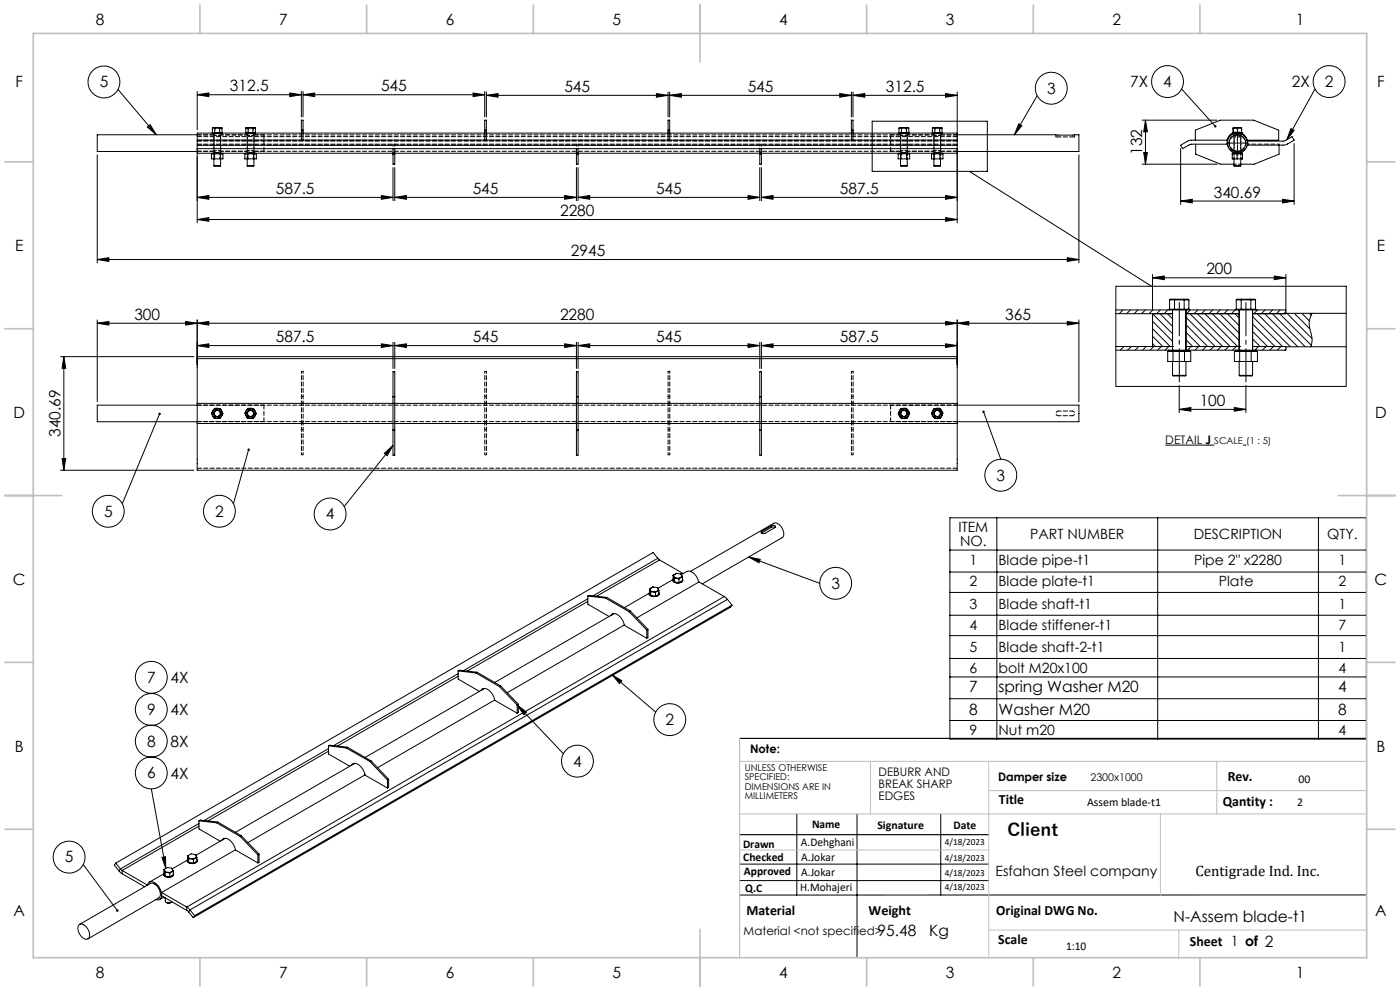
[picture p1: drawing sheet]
<svg xmlns="http://www.w3.org/2000/svg" width="420mm" height="297mm" viewBox="0 0 420 297" stroke-linecap="round" stroke-linejoin="round" font-family="sans-serif">
<g fill="none" stroke="#000" stroke-width=".3">
<path d="M35.4 26.8l11.5 13.6M44.2 38.1l.8-.7 1.9 3zM59.2 28.4l3.5-.5v1.1zM59.2 27.4v11.5M59.2 28.4h31.2M63.7 39.9h3M63.7 39.8l3 .1M63.7 39.9h-4.5v2.1M63.7 38.4v1.5M63.7 38.4h2.9M64.2 39.9l.9 .2 1.1-.2M64.5 38.3l-.1 1.5"/>
<path d="M65.8 38.3l.1 1.5M66.2 39.9h.1M66.6 38.4v1.4M66.7 39.9h7M73.7 39.9h3M73.7 38.4h2.9M73.7 38.4v1.4M74.2 39.9l.9 .2 1.1-.2M74.5 38.3l-.1 1.5M75.8 38.3l.1 1.5M76.2 39.9h.1M76.6 38.4l.1 1.5"/>
<path d="M76.7 39.8l-3 .1M76.7 39.9h13.7M86.9 27.9l3.5 .5-3.5 .6zM90.4 39h.5M90.4 27.4v7.6M90.9 39.9h54.5M90.9 28.4l3.5-.5v1.1zM90.9 27.4v7.6M90.9 28.4h54.5M141.9 27.9l3.5 .5-3.5 .6zM145.4 39h.5M145.4 27.4v7.6"/>
<path d="M145.9 28.6l3.5-.6v1.1zM145.9 27.6v7.4M145.9 28.6h54.5M145.9 39.9h54.5M196.9 28l3.5 .6-3.5 .5zM200.4 39h.5M200.4 27.6v7.4M200.9 28.6l3.5-.6v1.1zM200.9 28.6h54.5M200.9 27.6v7.4M200.9 39.9h54.5M251.9 28l3.5 .6-3.5 .5z"/>
<path d="M255.4 27.6v7.4M255.4 39h.5M255.9 28.6l3.5-.6v1.1zM255.9 28.6h31.3M255.9 27.6v7.4M255.9 39.9h13.8M261.7 36.3h34.5v15.1h-34.5zM269.7 39.9h3M269.7 39.8h3M269.7 38.4v1.5M269.7 38.4h2.9M270.2 39.9l.9 .2 1.1-.2"/>
<path d="M270.5 38.3l-.1 1.5M271.9 38.3v1.5M272.2 39.9h.1M272.6 38.4l.1 1.5M272.7 39.9h7M279.7 39.9h3M279.7 38.4h2.9M279.7 38.4v1.4M280.2 39.9l.9 .2 1.1-.2M280.5 38.3v1.5M281.8 38.3l.1 1.5M282.2 39.9h.1"/>
<path d="M282.6 38.4v1.4M282.7 39.9h4.5v2.1M283.7 28l3.5 .6-3.5 .5zM287.2 27.6v13.8M305.6 37.1l1 .5-2.3 2.8zM311.1 28.7l-6.8 11.7M342.7 36h22.4M343.6 36l.6 3.5h-1.1zM343.6 36v13.2M354.5 26.7l10.1 11.1M369.7 39.9a2.87 2.87 0 0 0-1.6 2.1M370 38.4h.1"/>
<path d="M370 38.4h2.5M370 38.4v1.4M370.1 38.3h.1M370.1 38.3l2.4 .1M370.1 38.3l-.1 .1M370.2 39.9v.2M371.2 38.3v1.5M372.2 39.9v.2M372.5 39.8h.2l-.2 .1M372.5 39.8h-2.8l2.8 .1M372.5 39.9a2.87 2.87 0 0 1 1.6 2.1h9.5v-3l-7.5-3h-10l-7.5 3v3M372.5 38.4v1.4"/>
<path d="M387.3 38.6l.9 .5-2.2 2.8zM394.5 26.7l-8.5 15.2M29.2 46.4v32.4M59.2 59.2l3.5-.6v1.1zM59.2 59.2h58.7M59.2 40.4h-30v5h30M59.2 42v24.8M59.2 43.5h228M59.2 42h228M63.4 46.1h3.5v1.5h-3.5zM63.6 45.9h3.1M63.6 45.9l3.1 .1"/>
<path d="M63.6 45.9h-4.4v-1.3h228v1.3h-4.5M63.7 46v.1M64.2 49.7h2M64.2 45.9l1.2-.1 .8 .1M64.2 47.6v2.1M64.4 46.1v1.5M66.1 46.1v1.5M66.2 45.9h.1M66.2 47.6v2.1M66.7 45.9v.2M66.7 45.9h6.9M73.4 46.1h3.5v1.5h-3.5z"/>
<path d="M73.6 45.9h3.1M73.6 45.9l.1 .2M74.2 49.7h2M74.2 47.6v2.1M74.2 45.9l1.2-.1 .8 .1M74.4 46.1v1.5M76.1 46.1v1.5M76.2 45.9h.1M76.2 47.6v2.1M76.7 46v.1M76.7 45.9l-3.1 .1M76.7 45.9h41.2"/>
<path d="M90.4 42v-6h.5v6M114.4 58.6l3.5 .6-3.5 .5zM117.9 50.2v9.9M117.9 44.6v4.6h.5v-4.6M117.9 46.2h.5M118.4 59.2l3.5-.6v1.1zM118.4 59.2h54.5M118.4 50.2v9.9M118.4 45.9h54.5M145.4 42v-6h.5v6M169.4 58.6l3.5 .6-3.5 .5zM172.9 44.6v4.6h.5v-4.6"/>
<path d="M172.9 50.2v9.9M172.9 46.2h.5M173.4 59.2l3.5-.6v1.1zM173.4 50.2v9.9M173.4 59.2h54.5M173.4 45.9h54.5M200.4 42v-6h.5v6M224.4 58.6l3.5 .6-3.5 .5zM227.9 50.2v9.9M227.9 44.6v4.6h.5v-4.6M227.9 46.2h.5M228.4 59.2l3.5-.6v1.1z"/>
<path d="M228.4 59.2h58.8M228.4 50.2v9.9M228.4 45.9h41.2M255.4 42v-6h.5v6M269.5 46.1h3.4v1.5h-3.4zM269.6 45.9h3.1M269.7 46v.1M270.2 49.7h2M270.2 45.9l1.2-.1 .8 .1M270.2 47.6v2.1M270.2 46.1v1.5M272 46.1v1.5"/>
<path d="M272.2 45.9h.1M272.2 47.6v2.1M272.7 46v.1M272.7 45.9h6.9M279.4 46.1h3.5v1.5h-3.5zM279.6 45.9h3.1M279.7 46v.1M280.2 49.7h2M280.2 45.9l1.2-.1 .8 .1M280.2 46.1v3.6M282 46.1v1.5M282.2 45.9h.1"/>
<path d="M282.2 47.6v2.1M282.7 46v.1M283.7 58.6l3.5 .6-3.5 .5zM287.2 40.4h36.5v5h-36.5M287.2 42v24.8M290.8 51.4l54.7 34.4M323.7 46.4v32.4M342.7 49.2h22.5M343.1 45.7h1.1l-.6 3.5zM354.2 44.5v16.8M358.7 43.2v3l7.5 3h4M368.2 43.2v-1.2h-10.9l-1 .3-2.1 1.2 .6 1.1 2.6-1.4h10.8"/>
<path d="M369.7 46l3.1-.1h-3.1v1.7h3v-1.5h-3M370.2 49.7h2M370.2 45.8v.1M370.2 47.6v2.1M371 42.9h.5M371.1 46.1v1.5M371.2 42.6v.5M372.2 45.8v.1M372.2 47.6v2.1M372.7 46v1.6M374.2 43.2h.1M374.2 42.3h10.9l2.5-1.3 .6 1-1.9 1.1-1.2 .4h-10.9z"/>
<path d="M383.7 43.5v2.7l-7.5 3h-4M384.7 59.7l3.5 .6-3.5 .5zM388.2 43v18.3M29.2 77.8l3.5-.6v1.1zM29.2 77.8h294.5M59.2 65.8l3.5-.6v1.1zM59.2 65.8h228M283.7 65.2l3.5 .6-3.5 .5zM320.2 77.2l3.5 .6-3.5 .5zM354.2 60.3l3.5-.6v1.1zM354.2 60.3h34M29.2 96.9l3.5-.6v1.1z"/>
<path d="M29.2 95.9v24.5M55.7 96.3l3.5 .6-3.5 .5zM59.2 96.9l3.5-.6v1.1zM59.2 95.9v25M283.7 96.3l3.5 .6-3.5 .5zM287.2 96.9l3.5-.6v1.1zM287.2 95.9v25M320.2 96.3l3.5 .6-3.5 .5zM323.7 96.9h-294.5M323.7 95.9v24.5M334.8 94h17M334.8 92.9h16"/>
<path d="M334.8 85.8h69.1v30h-69.1zM336.9 92.9l-1.1 1.1M339.1 92.9l-1.1 1.1M341.3 92.9l-1 1.1M343.6 92.9l-1.1 1.1M345.8 83.3l3.5-.6v1.1zM345.8 82.3v10.7M345.8 83.3h40M345.8 98.5l5.3 5.4M345.8 96.3l6 6M345.8 94l6 6M345.8 94v9.9"/>
<path d="M345.9 92.9l-1.2 1.1M348 94l3.8 3.8M348.1 92.9l-1.1 1.1M350.2 94l1.6 1.5M350.3 92.9l-1.1 1.1M350.8 92.9h6M350.8 92.9v-.2h6v.2M350.9 89.9h5.8M350.9 89.9l.2-.2h5.3l.3 .2M350.9 89.9v2.8M351.8 93.7l-.3 .3M351.8 92.9v12"/>
<path d="M352.5 89.7l-.1 3M355.1 89.7l.1 3M355.8 99.6l4.3 4.3M355.8 97.3l6.5 6.6M355.8 95.1l8.8 8.8M355.8 92.9v12M355.8 94h16M356.7 89.9v2.8M356.8 92.9h14M357 94l9.8 9.9M357.1 92.9l-1.1 1.1M359.2 94l9.8 9.9"/>
<path d="M359.3 92.9l-1.1 1.1M361.5 94l9.8 9.9M361.6 92.9l-1.1 1.1M363.7 94l8.1 8.1M363.8 92.9l-1.1 1.1M365.9 94l5.9 5.8M366 92.9l-1.1 1.1M368.2 94l3.6 3.6M368.3 92.9l-1.1 1.1M370.4 94l1.4 1.3M370.6 92.9l-1.2 1.1M370.8 92.9h6"/>
<path d="M370.8 92.9v-.2h6v.2M370.9 89.9h5.8M370.9 89.9l.2-.2h5.3l.3 .2M370.9 89.9v2.8M371.8 93.9l-.1 .1M371.8 92.9v12M372.5 89.7l-.1 3M375.1 89.7l.1 3M375.8 99.3l4.5 4.6M375.8 97.1l6.7 6.8M375.8 94.9l9 9M375.8 92.9v12"/>
<path d="M376.7 89.9v2.8M376.8 92.9h9M377.2 94l9.9 9.9M377.3 92.9l-1.1 1.1M379.4 94l9.9 9.9M379.5 92.9l-1.1 1.1M381.7 94l9.9 9.9M381.8 92.9l-1.1 1.1M382.3 82.7l3.5 .6-3.5 .5zM383.9 94l9.5 9.5M384 92.9l-1.1 1.1M385.8 93.4l-.6 .6"/>
<path d="M385.8 82.3v11.7h-10M385.8 93.9h18.1M386.1 93.9l7.5 7.6M388.3 93.9l4.7 4.7M390.6 93.9l2.2 2.3M392.8 93.9l.5 .6M393.6 93.9l-.1 .1a6.8 6.8 0 0 0-.1 6.1 6.8 6.8 0 0 1-.1 3.8M18.2 106.9h40M19.2 106.9v34M19.2 106.9l.5 3.5h-1.1zM59.2 103.6l3.5-.6v1.1zM59.2 103.6h58.7"/>
<path d="M59.2 106.9h228M59.2 107.5h228M114.4 103l3.5 .6-3.5 .5zM117.9 102.6v7.8M117.9 111.4h.5v25h-.5zM117.9 118.9h.5M118.4 103.6l3.5-.6v1.1zM118.4 103.6h54.5M118.4 102.6v7.8M169.4 103l3.5 .6-3.5 .5zM172.9 111.4h.5v25h-.5zM172.9 118.9h.5"/>
<path d="M172.9 102.6v7.8M173.4 103.6l3.5-.6v1.1zM173.4 102.6v7.8M173.4 103.6h54.5M224.4 103l3.5 .6-3.5 .5zM227.9 102.6v7.8M227.9 111.4h.5v25h-.5zM227.9 118.9h.5M228.4 103.6l3.5-.6v1.1zM228.4 102.6v7.8M228.4 103.6h58.8M283.7 103l3.5 .6-3.5 .5z"/>
<path d="M334.8 103.9h17M334.8 104.9h15.9M334.9 103.9l-.1 .1M337.1 103.9l-1 1M339.4 103.9l-1.1 1M341.6 103.9l-1.1 1M343.9 103.9l-1.1 1M345.8 103l.8 .9M345.8 100.7l3 3.2M346.1 103.9l-1.1 1M348.4 103.9l-1.1 1M350.3 105.3h6.9v3h-6.9z"/>
<path d="M350.6 103.9l-1.1 1M350.7 104.9v.3h6.2v-.3M350.7 104.9h6.2M350.8 105.2v.1M351.8 104.9h.1M351.8 103.9h.1M351.8 112.5h4M351.8 112.5l.2 .2h3.6l.2-.2M351.8 108.3v4.2M351.9 105.3v3M353.8 115.5v8.2M355.4 105.3v3"/>
<path d="M355.8 101.8l2 2.1M355.8 108.3v4.2M355.8 103.9h16M356.8 105.2v.1M356.9 104.9h13.8M357.4 103.9l-1.2 1M359.6 103.9l-1.1 1M361.8 103.9l-1 1M364.1 103.9l-1.1 1M366.3 103.9l-1.1 1M368.6 103.9l-1.1 1M370.3 105.3h6.9v3h-6.9z"/>
<path d="M370.7 104.9v.3h6.2v-.3M370.7 104.9h6.2M370.8 105.2v.1M370.8 103.9l-1.1 1M371.8 103.9h.1M371.8 112.5h4M371.8 112.5l.2 .2h3.6l.2-.2M371.8 108.3v4.2M371.9 105.3v3M373.8 115.5v8.2M375.4 105.3v3M375.8 101.6l2.2 2.3"/>
<path d="M375.8 103.9h10v1h-8.9M375.8 108.3v4.2M376.8 105.2v.1M377.5 103.9l-1.1 1M379.8 103.9l-1.1 1M382.1 103.9l-1.2 1M384.3 103.9l-1.1 1M385.8 104.6l-.4 .3M385.8 103.9h18.1M18.6 137.4h1.1l-.5 3.5zM47.9 124l-11.2 27M59.2 121.4h-30v5h30"/>
<path d="M59.2 126.9v14h228v-14M59.2 120.9v6M59.2 126.9h58.7M59.2 120.9h58.7M63.6 124.2l.4 .8M64.1 122.8l-.4 .6M64.4 122.4h1.7l.8 1.6-.9 1.4h-1.8l-.8-1.6zM64.7 125.4h.8M64.8 122.4h.8M66.3 122.9l.4 .7M66.6 124.4l-.4 .7M73.7 124.2l.3 .8"/>
<path d="M74.1 122.8l-.4 .6M74.4 122.4h1.7l.8 1.6-.9 1.4h-1.8l-.8-1.6zM74.6 134.8l-4.6 16.2M74.7 125.4h.8M74.9 122.4h.7M76.3 122.9l.4 .7M76.6 124.4l-.4 .7M115.3 135.9l2.6-2.4-1.7 3.1zM117.9 133.5l-14.6 18.3M117.9 128.9h.5M118.4 126.9h54.5M118.4 120.9h54.5"/>
<path d="M172.9 128.9h.5M173.4 126.9h54.5M173.4 120.9h54.5M227.9 128.9h.5M228.4 126.9h58.8M228.4 120.9h58.8M269.7 124.4l.4 .7M270 122.9l-.3 .7M270.2 122.4h1.8l.9 1.4-.8 1.6h-1.7l-.9-1.4zM271.5 122.4h-.8M271.6 125.4h-.7M272.2 122.8l.4 .6"/>
<path d="M272.7 124.2l-.4 .8M279.7 124.4l.4 .7M280 122.9l-.4 .7M280.2 122.4h1.8l.9 1.4-.8 1.6h-1.7l-1-1.4zM281.5 122.4h-.8M281.6 125.4h-.8M282.2 122.8l.4 .6M282.7 124.2l-.4 .8M287.2 121.4h36.5v5h-36.5M287.2 120.9v6M295.1 123.4l5.1 14.3M349.6 133.4h12"/>
<path d="M353.8 122.7l3.5-.6v1.1zM353.8 122.7h20M363.3 133.4h1M370.3 122.1l3.5 .6-3.5 .5zM372.9 133.4h1M18.2 140.9h40M228.5 159.7h.1M228.5 159.3v.4M231.5 157.6a.59 .59 0 0 1 .7-.2 .59 .59 0 0 1 .3 .7l-3 1.7a.77 .77 0 0 1-1.2-.4l.2-.1M231.5 158l1.1 .1M231.5 157.6l-3 1.7M231.5 158l-3 1.7"/>
<path d="M231.5 157.6v.4M285 155.2h124.9v66.3h-124.9zM299 155.2v66.3M347.3 155.2v66.3M395.5 155.2v66.3M176.4 178.6v2.5l6.3 3.6M176.4 178.6l5.2 .6M176.4 178.6l.3-.2 5.3 .6M176.4 179.5l-37.4 21.5M181.6 179.2l7.1 4.1M182 179l-.4 .2M182 179l7.1 4.1"/>
<path d="M194.7 177.9a1.7 1.7 0 0 0 3 .1v-.1M194.8 177.8l-7.5 4.3M194.8 177.6a.93 .93 0 0 0 1.2 1.1h.9a.79 .79 0 0 0 .8-1.1M194.8 176.5l.4 .8M194.8 176.5v1.2l.4 .8M194.9 176.5l.4 .7M194.9 176.5h-.1M195.2 177.3l1.4 .2M195.2 178.5l1.4 .2M195.2 177.3v1.2M195.3 177.2l1.3 .2M195.3 177.2l-.1 .1"/>
<path d="M195.9 175.9l-1 .6M195.9 175.9l1.3 .2M195.9 175.9l-1.1 .6M196.6 177.4v.1M196.6 177.5v1.2M197.2 176.1l.4 .7M197.2 176.1l.5 .8M197.3 167.3l.6 .5M197.3 167.3l-1.4-1.7-161.2 93.1M197.3 167.3l-19.4 11.3M197.6 176.8l-1 .6M197.6 176.8l.1 .1"/>
<path d="M197.7 176.9l-1.1 .6M197.7 176.9v1.2l-1.1 .6M197.9 167.8l7.1 4.1M197.9 167.8l-18.9 10.9M201.9 173.5a.93 .93 0 0 0 1.2 1.2l.6-.1a.88 .88 0 0 0 1-1.1M201.9 172.4l.4 .8M201.9 172.4v1.2l.4 .8M202 172.4l.4 .7M202 172.4h-.1M202.3 174.4l1.4 .2M202.3 173.2v1.2M202.4 173.1l1.3 .2"/>
<path d="M202.4 173.1l-.1 .1M202.9 171.8l-1 .6M202.9 171.8h.1M203 171.8l-1 .6M203 171.8l1.3 .2M203.7 173.3v1.3M204.3 172l.3 .8M204.3 172l.4 .9M204.4 172.2l1.7-.9a3.4 3.4 0 0 1 3.5 3.1M204.6 172.8l-.9 .5M204.6 172.8l.1 .1M204.7 172.9l-1 .6-1.4-.3"/>
<path d="M204.7 172.9v1.1l-1 .6M204.8 173.8a1.67 1.67 0 0 1-1.5 .9 1.67 1.67 0 0 1-1.5-.9l-4.5 2.5M207.2 171.2l24.9-14.4a2.71 2.71 0 0 1 3 2.8 1.41 1.41 0 0 1-.5 1.5l-23.9 13.9M217.3 178.8l.9 .8M217.3 178.8l-161.3 93M217.3 178.8l-7.6-4.4-18.6 10.8M218.2 179.6l1.4 1.8M218.2 179.6l-161.2 93.1M224.6 166.9l3.5 .7-.4 1.1zM224.6 166.9l21.3 7.9M285 164.8h124.9M285 171.4h124.9"/>
<path d="M285 177.5h124.9M176.4 180.2l-36.3 21M183.3 184.4a1.67 1.67 0 0 1 2.7 .4l.9 1.4 .4 1.2 6.7 3.9M183.8 183.9l-.2 .4M184.2 183.9l-35.8 20.6M187.3 187.3l-35.1 20.3M188.7 183.3l5.3 5.5M189.1 183.1l-.4 .2M189.1 183.1l5.3 5.5M194 188.8v2.5M194.4 188.6l-.4 .2M194.4 188.6v2.5l-.4 .2"/>
<path d="M219.6 181.4l-161.2 93M219.6 181.4l-.4 .6-161.2 93M285 184.4h124.9M285 190.5h124.9M285 197.3h124.9M137.4 201.1v2.4l6.4 3.7M137.4 201.1l5.4 .6M137.4 201.1l.4-.2 5.3 .6M137.4 202.7l-36.2 20.9M137.4 201.9l-37.3 21.5M142.8 201.7l7 4.1M143.1 201.5l-.3 .2"/>
<path d="M143.1 201.5l7.1 4.1M144.4 206.9a1.66 1.66 0 0 1 2.7 .4l.8 1 .5 1.6 6.8 3.8M145 206.4l-.3 .3M145.3 206.3l-35.8 20.7M148.4 209.8l-35.1 20.3M149.8 205.8l5.4 5.5M150.2 205.6l-.4 .2M150.2 205.6l5.3 5.5M155.2 211.3l2.7 2.1-.7 .8zM155.2 211.3l13.8 14.6M155.2 211.3v2.4M155.5 211.1l-.3 .2"/>
<path d="M155.5 211.1v2.4l-.3 .2M183.6 202.2l2.9 1.8-.7 .9zM183.6 202.2l13.1 11.2M285 202.9h124.9M285 209.4h124.9M285 215.9h124.9M45.4 236.4l4.3 23.9M98.6 223.5v2.5l6.4 3.7M98.6 223.5l5.3 .7M98.6 223.5l.3-.2 5.3 .6M98.6 225.1l-36.3 21M98.6 224.4l-37.4 21.5"/>
<path d="M103.9 224.2l7 4M104.2 223.9l-.3 .3M104.2 223.9l7.1 4.1M105.5 229.3a1.67 1.67 0 0 1 2.7 .4l.9 1.4 .4 1.2 6.7 3.9M106.1 228.8l-.3 .3M106.4 228.8l-35.8 20.6M109.5 232.2l-35.1 20.3M110.9 228.2l5.3 5.5M111.3 228l-.4 .2M111.3 228l5.3 5.5M116.2 233.7v2.5M116.6 233.5l-.4 .2"/>
<path d="M116.6 233.5v2.5l-.4 .2M25 259.1l10.2 13.8M34.7 258.7l-.4 .6 1.4 1.7M34.7 258.7l1.4 1.7M48.6 257l1-.3 .1 3.6zM56.2 257.9a1.74 1.74 0 0 0 2.8 .4l.2-.4M56.2 257.8l-4.5 2.6M56.3 257.6a.97 .97 0 0 0 1.2 1.2l.9-.1a.77 .77 0 0 0 .7-1.1M56.3 256.5l.3 .8M56.3 256.5v1.2l.3 .8M56.4 256.5l.3 .7M56.4 256.5h-.1"/>
<path d="M56.6 257.3l1.4 .3M56.6 258.5l1.4 .2M56.6 257.3v1.2M56.7 257.2l-.1 .1M56.7 257.2l1.3 .2M58 257.4v.2M58 257.6v1.1M58.6 256.1l-1.3-.2-.9 .6M58.6 256.1l.3 .8M58.6 256.1l.5 .9M58.9 256.9l-.9 .5M58.9 256.9l.2 .1"/>
<path d="M59.1 257l-1.1 .6M59.1 257v1.1l-1.1 .6M59.7 246v2.4l6.3 3.7M59.7 246l5.3 .6M59.7 246l.3-.2 5.3 .6M59.7 247.6l-23 13.3M59.7 246.8l-23.6 13.6M65 246.6l7 4.1M65.3 246.4l-.3 .2M65.3 246.4l7.1 4.1M66.6 251.8a1.66 1.66 0 0 1 2.7 .4l.8 1.1 .5 1.4 6.8 3.9M67.2 251.3l-.3 .3"/>
<path d="M67.6 251.2l-8.8 5.1M70.6 254.7l-22.1 12.8M72 250.7l5.4 5.5M72.4 250.5l-.4 .2M72.4 250.5l5.3 5.5M77.4 256.2v2.4M77.7 256l-.3 .2M77.7 256v2.4l-.3 .2M221.9 259h74.7M239 243.9v24.3M257.1 243.9v43.1M282.2 243.9v24.3"/>
<path d="M23.6 277.3a1.65 1.65 0 0 1 2.5 .8l.7 1.5a1.27 1.27 0 0 1-.4 1.8 1.27 1.27 0 0 1-1.8-.5l-1.1-1.7-.1-1.1zM23.9 277l21.2-12.2a2.84 2.84 0 0 1 3 2.9 1.36 1.36 0 0 1-.5 1.4l-21.2 12.3M35.7 261l1 .9M36.1 260.4l.6 .5M36.1 260.4l-.4 .6M36.7 261.9l6.7 3.9M36.7 260.9v1M36.7 260.9l7.5 4.4M44.2 265.3h.1M44.2 265.3h.1a1.33 1.33 0 0 1 1-1.1 1.33 1.33 0 0 1 1.4 .5 4 4 0 0 1 1.5 4.6 1.13 1.13 0 0 1-1.5 .3M44.3 265.2l-.1 .1M48.5 267.5l7.5 4.3"/>
<path d="M48.5 267.5v1l7.5 4.3M49.1 262a1.65 1.65 0 0 0 1.5 .9 1.65 1.65 0 0 0 1.5-.9M49.1 261.9l-4.3 2.5M49.1 268.8l-1.3 .8M49.2 261.7a1.19 1.19 0 0 0 1.7 1.1l.6-.2a.67 .67 0 0 0 .5-.9M49.2 260.6l.4 .8M49.2 260.6v1.2l.4 .8M49.3 260.5l.3 .8M49.3 260.5l-.1 .1M49.3 269l.1 .1M49.4 269.1h.2M49.4 269v.1"/>
<path d="M49.6 261.4v1.2M49.6 261.4l1.3 .3M49.6 262.6l1.3 .2M49.6 269.1v1.1l.3 .3 1 .1 .6-.4M49.6 261.3v.1M49.6 261.3l1.3 .2M49.9 270.5l.4 .1 1-.1M50.9 261.5v.2M50.9 261.7v1.1M51.5 260.2l-1.3-.2-.9 .5M51.5 260.2l.4 .7M51.5 260.2l.5 .9"/>
<path d="M51.9 260.9l-1 .6M51.9 260.9l.1 .2M52 261.1l-1.1 .6M52 261.1v1.1l-1.1 .6M56 271.8l1 .9M56 272.8l.6 .5M56 271.8v1M56.6 273.3l1.4 1.7M57 272.7l1.4 1.7M57 272.7l-.4 .6M58.4 274.4l-.4 .6M221.9 263.9h74.7"/>
<path d="M410 268.2h-188.1"/>
<circle cx="31.2" cy="24.6" r="4.8"/>
<circle cx="315.4" cy="26.5" r="4.8"/>
<circle cx="350.3" cy="24.4" r="4.8"/>
<circle cx="398.7" cy="24.4" r="4.8"/>
<circle cx="371.2" cy="42.9" r="3"/>
<circle cx="371.2" cy="42.9" r="2.5"/>
<circle cx="65.2" cy="123.9" r=".89"/>
<circle cx="65.2" cy="123.9" r="1"/>
<circle cx="75.2" cy="123.9" r="1"/>
<circle cx="75.2" cy="123.9" r=".91"/>
<circle cx="271.2" cy="123.9" r="1"/>
<circle cx="271.2" cy="123.9" r=".89"/>
<circle cx="281.2" cy="123.9" r=".99"/>
<circle cx="281.2" cy="123.9" r=".89"/>
<circle cx="32.5" cy="153.2" r="4.8"/>
<circle cx="65.8" cy="153.2" r="4.8"/>
<circle cx="99" cy="154.1" r="4.8"/>
<circle cx="300.3" cy="142.4" r="4.8"/>
<circle cx="250.7" cy="174.8" r="4.8"/>
<circle cx="45.4" cy="203" r="4.8"/>
<circle cx="45.4" cy="212.6" r="4.8"/>
<circle cx="200.9" cy="215.7" r="4.8"/>
<circle cx="45.4" cy="222.1" r="4.8"/>
<circle cx="45.4" cy="231.6" r="4.8"/>
<circle cx="173.2" cy="228.1" r="4.8"/>
<circle cx="20.7" cy="256.9" r="4.8"/>
</g>
<path d="M361.6 133.4h1.7" fill="none" stroke="#000" stroke-width=".33"/>
<path d="M353.8 114.5v-23.8M373.8 114.5v-23.8" fill="none" stroke="#000" stroke-width=".3" stroke-dasharray="15.2 1.3 1.3 1.3" stroke-dashoffset="5.2"/>
<path d="M370.7 42.9h-2.7M371.2 42.4v-2.8M371.2 43.4v2.7M371.7 42.9h2.8" fill="none" stroke="#000" stroke-width=".3" stroke-dasharray="15.2 1.3 1.3 1.3"/>
<path d="M221.9 221.3h188.1M221.9 250.2h74.7" fill="none" stroke="#000" stroke-width=".35"/>
<path d="M221.9 228.2h188.1M261.2 228.2v15.7M296.6 228.2v58.8M296.6 237h113.4M365.1 228.2v15.7M221.9 243.9h188.1M221.9 254.7h74.7M348.1 243.9v24.3M296.6 278.8h113.4M353.6 278.8v8.2" fill="none" stroke="#c0c0c0" stroke-width=".3"/>
<path d="M221.9 221.3v65.7" fill="none" stroke="#c0c0c0" stroke-width=".35"/>
<g fill="none" stroke="#c0c0c0" stroke-width=".5">
<path d="M10 10h400v277h-400zM60 1.5v8.5M110 1.5v8.5M160 1.5v8.5M210 1.5v17M260 1.5v8.5M310 1.5v8.5M360 1.5v8.5M1.5 48.5h8.5M410 48.5h8.5M1.5 98.5h8.5M410 98.5h8.5"/>
<path d="M1.5 148.5h17M401.5 148.5h17M1.5 198.5h8.5M410 198.5h8.5M1.5 248.5h8.5M410 248.5h8.5M210 278.5v17M60 287v8.5M110 287v8.5M160 287v8.5M260 287v8.5M310 287v8.5"/>
<path d="M360 287v8.5"/>
</g>
<g fill="#000">
<path d="M141.9 27.9l3.5 .5-3.5 .6zM90.9 28.4l3.5-.5v1.1zM86.9 27.9l3.5 .5-3.5 .6zM59.2 28.4l3.5-.5v1.1z"/>
<path d="M145.9 28.6l3.5-.6v1.1zM196.9 28l3.5 .6-3.5 .5zM200.9 28.6l3.5-.6v1.1zM251.9 28l3.5 .6-3.5 .5zM255.9 28.6l3.5-.6v1.1zM283.7 28l3.5 .6-3.5 .5z"/>
<path d="M59.2 59.2l3.5-.6v1.1zM114.4 58.6l3.5 .6-3.5 .5zM118.4 59.2l3.5-.6v1.1zM169.4 58.6l3.5 .6-3.5 .5zM228.4 59.2l3.5-.6v1.1zM283.7 58.6l3.5 .6-3.5 .5z"/>
<path d="M224.4 58.6l3.5 .6-3.5 .5zM173.4 59.2l3.5-.6v1.1z"/>
<path d="M343.1 45.7h1.1l-.6 3.5zM343.6 36l.6 3.5h-1.1z"/>
<path d="M59.2 65.8l3.5-.6v1.1zM283.7 65.2l3.5 .6-3.5 .5zM353.8 122.7l3.5-.6v1.1zM370.3 122.1l3.5 .6-3.5 .5z"/>
<path d="M320.2 77.2l3.5 .6-3.5 .5zM29.2 77.8l3.5-.6v1.1z"/>
<path d="M354.2 60.3l3.5-.6v1.1zM384.7 59.7l3.5 .6-3.5 .5z"/>
<path d="M29.2 96.9l3.5-.6v1.1zM55.7 96.3l3.5 .6-3.5 .5zM59.2 103.6l3.5-.6v1.1zM114.4 103l3.5 .6-3.5 .5z"/>
<path d="M283.7 96.3l3.5 .6-3.5 .5zM59.2 96.9l3.5-.6v1.1z"/>
<path d="M287.2 96.9l3.5-.6v1.1zM320.2 96.3l3.5 .6-3.5 .5zM228.4 103.6l3.5-.6v1.1zM283.7 103l3.5 .6-3.5 .5z"/>
<path d="M345.8 83.3l3.5-.6v1.1zM382.3 82.7l3.5 .6-3.5 .5z"/>
<path d="M19.2 106.9l.5 3.5h-1.1zM18.6 137.4h1.1l-.5 3.5z"/>
<path d="M118.4 103.6l3.5-.6v1.1zM169.4 103l3.5 .6-3.5 .5zM173.4 103.6l3.5-.6v1.1zM224.4 103l3.5 .6-3.5 .5z"/>
<path d="M294.8 123.2a.38 .38 0 0 0 0 .6 .38 .38 0 0 0 .6-.3 .38 .38 0 0 0-.5-.4l.2 .3zM47.6 123.9a.38 .38 0 0 0 .1 .5 .38 .38 0 0 0 .5-.2 .38 .38 0 0 0-.2-.5l-.1 .3 .1-.3zM74.3 134.5a.37 .37 0 0 0 .1 .6 .37 .37 0 0 0 .5-.1 .37 .37 0 0 0-.2-.6l-.1 .4 .1-.4zM115.3 135.9l2.6-2.4-1.7 3.1zM305.6 37.1l1 .5-2.3 2.8zM44.2 38.1l.8-.7 1.9 3zM387.3 38.6l.9 .5-2.2 2.8zM364.3 37.6v.5h.5l-.2-.3 .3 .3-.1-.5zM224.6 166.9l3.5 .7-.4 1.1zM183.6 202.2l2.9 1.8-.7 .9zM155.2 211.3l2.7 2.1-.7 .8zM34.9 272.7l.1 .5h.4l-.2-.3 .3 .3-.1-.6zM48.6 257l1-.3 .1 3.6z"/>
</g>
<g fill="none" stroke="#000" stroke-width=".3" stroke-dasharray="1.3 .6" stroke-dashoffset=".7">
<path d="M64.5 38.4v1.4M65.9 38.4v1.4M74.5 38.4v1.4M75.9 38.4v1.4M270.4 38.4v1.4M271.9 38.4v1.4M280.4 38.4v1.4M281.9 38.4v1.4M371.2 38.4v1.4M372.5 38.4v1.4M117.9 43.2v1.3M118.4 43.2v1.3"/>
<path d="M172.9 43.2v1.3M173.4 43.2v1.3M227.9 43.2v1.3M228.4 43.2v1.3M371.9 41h-1.4M383.7 43.2h-9.5M63.7 123.9l.7-1.3M63.8 123.9l.7-1.2M64.4 125.1a1.5 1.5 0 0 1 0-2.5 1.5 1.5 0 0 1 2.3 1.2 1.5 1.5 0 0 1-2.1 1.5l-.2-.2M64.4 122.6h1.5M64.5 125.2l-.8-1.3M64.5 122.7h1.3"/>
<path d="M64.5 125.1l-.7-1.2M65.8 122.7l.7 1.2M65.9 125l-1.4 .1M65.9 122.6l.7 1.3M65.9 125.1l-1.4 .1M66.5 123.9l-.6 1.1M66.6 123.9l-.7 1.2M73.7 123.9l.7-1.3M73.8 123.9l.7-1.2M74.4 125.1a1.5 1.5 0 0 1 0-2.5 1.5 1.5 0 0 1 2.3 1.2 1.5 1.5 0 0 1-2.1 1.5l-.2-.2M74.4 122.6h1.5M74.5 125.2l-.8-1.3"/>
<path d="M74.5 122.7h1.3M74.5 125.1l-.7-1.2M75.8 122.7l.7 1.2M75.9 125l-1.4 .1M75.9 122.6l.7 1.3M75.9 125.1l-1.4 .1M76.5 123.9l-.6 1.1M76.6 123.9l-.7 1.2M269.7 123.9l.8-1.3M269.8 123.9l.7-1.2M270.4 125.1l-.7-1.2M270.5 122.6h1.4"/>
<path d="M270.5 125l-.7-1.1M270.5 122.7h1.4M271.8 125.1l-1.3-.1M271.9 122.7l.6 1.2M271.9 125.2l-1.5-.1M271.9 122.6l.7 1.3M272 125.1a1.5 1.5 0 0 1-2.3-1 1.5 1.5 0 0 1 2-1.6 1.5 1.5 0 0 1 .5 2.5l-.2 .1M272.5 123.9l-.7 1.2M272.6 123.9l-.7 1.3M279.7 123.9l.8-1.3M279.8 123.9l.7-1.2M280.4 125.1l-.7-1.2"/>
<path d="M280.5 122.6h1.4M280.5 125l-.7-1.1M280.5 122.7h1.4M281.8 125.1l-1.3-.1M281.9 122.7l.6 1.2M281.9 125.2l-1.5-.1M281.9 122.6l.7 1.3M282 125.1a1.5 1.5 0 0 1-2.3-1 1.5 1.5 0 0 1 2-1.6 1.5 1.5 0 0 1 .5 2.5l-.2 .1M282.5 123.9l-.7 1.2M282.6 123.9l-.7 1.3"/>
</g>
<g fill="none" stroke="#000" stroke-width=".3" stroke-dasharray="1.3 .6">
<path d="M64.2 39.9v.5M64.2 39.8v.1M64.5 38.3v.1M65.9 38.3v.1M66.2 39.9v-.1M74.2 39.9v.5M74.2 39.8v.1M74.5 38.3v.1M75.9 38.3v.1M76.2 39.9v-.1M90.9 39.6h-.5M90.9 39.9h-.5"/>
<path d="M145.9 39.6h-.5M145.9 39.9h-.5M200.9 39.6h-.5M200.9 39.9h-.5M255.9 39.6h-.5M255.9 39.9h-.5M270.2 39.9v.5M270.2 39.8v.1M270.5 38.3l-.1 .1M271.8 38.3l.1 .1M272.2 39.9v-.1M280.2 39.9v.5"/>
<path d="M280.2 39.8v.1M280.5 38.3l-.1 .1M281.8 38.3l.1 .1M282.2 39.9v-.1M370.2 39.8v.1M371.2 38.3v.1M372.2 39.9v-.1M372.4 38.3l.1 .1M59.2 43.5h228M59.2 42.3h228M59.2 40.9h228M59.2 42h228"/>
<path d="M59.2 43.2h228M59.2 45.3h5M64.1 45.9v.1M64.2 40.4h-5M64.2 45.3v.6M64.2 46v.1M66.2 46.1v-.1M66.2 40.4v-.5M66.2 45.9v-.6M66.2 46v-.1M74.1 45.9v.1M74.2 45.3v.6"/>
<path d="M74.2 46v.1M76.2 46.1v-.1M76.2 40.4v-.5M76.2 45.9v-.6M76.2 46v-.1M117.9 45.7h.5M117.9 45.9h.5M172.9 45.7h.5M172.9 45.9h.5M227.9 45.7h.5M227.9 45.9h.5M270.1 45.9v.1"/>
<path d="M270.2 45.3v.6M270.2 46v.1M272.2 46.1v-.1M272.2 40.4v-.5M272.2 45.9v-.6M272.2 46v-.1M280.1 45.9v.1M280.2 45.3v.6M280.2 46v.1M282.2 45.3h5M282.2 46.1v-.1M282.2 40.4v-.5"/>
<path d="M282.2 45.9v-.6M282.2 46v-.1M287.2 40.4h-5M368.2 43.2h.1M370.2 45.9v.1M370.2 40v.6M370.2 45.1v.6M370.2 40h.1M370.2 46v.1M370.5 40.5v.5M371.9 40.5v.5M372.2 46.1v-.1"/>
<path d="M372.2 40.6v-.6M372.2 45.7v-.6M372.2 45.7h.1M372.3 46v-.1M383.7 43.5v-.3M90.9 111.3h-.5M90.9 118.8h-.5M145.9 111.3h-.5M145.9 118.8h-.5M200.9 111.3h-.5M200.9 118.8h-.5M255.9 111.3h-.5"/>
<path d="M255.9 118.8h-.5M59.2 126.4h228M63.7 123.9h.1M64.2 123.9v-.1M64.2 124v-.1M64.4 122.6l.1 .1M64.5 125.1v.1M65.9 125v.1M65.9 122.6l-.1 .1M66 122.6l-.4-.2M66.2 123.8l-.1 .4M66.2 123.9v-.1"/>
<path d="M66.3 122.9l-.3-.3M66.5 123.9h.1M73.7 123.9h.1M74.2 123.9v-.1M74.2 124v-.1M74.4 122.6l.1 .1M74.5 125.1v.1M75.9 125v.1M75.9 122.6l-.1 .1M76 122.6l-.4-.2M76.2 123.8l-.1 .4M76.2 123.9v-.1"/>
<path d="M76.3 122.9l-.3-.3M76.5 123.9h.1M90.9 120.8h-.5M90.9 126.8h-.5M90.9 136.3h-.5M90.9 128.8h-.5M117.9 126.9h.5M117.9 120.9h.5M118.4 120.9h-.5M118.4 126.9h-.5M145.9 120.8h-.5M145.9 126.8h-.5"/>
<path d="M145.9 136.3h-.5M145.9 128.8h-.5M172.9 126.9h.5M172.9 120.9h.5M173.4 120.9h-.5M173.4 126.9h-.5M200.9 120.8h-.5M200.9 126.8h-.5M200.9 136.3h-.5M200.9 128.8h-.5M227.9 126.9h.5M227.9 120.9h.5"/>
<path d="M228.4 120.9h-.5M228.4 126.9h-.5M255.9 120.8h-.5M255.9 126.8h-.5M255.9 136.3h-.5M255.9 128.8h-.5M269.8 123.9h-.1M270.2 123.9v-.1M270.2 124.1v-.2M270.3 122.6l-.3 .3M270.5 122.6v.1M270.5 125l-.1 .1"/>
<path d="M270.7 122.4l-.4 .2M271.8 125.1l.1 .1M271.9 122.6v.1M272.2 124v-.2M272.2 123.9v.1M272.6 123.9h-.1M279.8 123.9h-.1M280.2 123.9v-.1M280.2 124.1v-.2M280.3 122.6l-.3 .3M280.5 122.6v.1M280.5 125l-.1 .1"/>
<path d="M280.7 122.4l-.4 .2M281.8 125.1l.1 .1M281.9 122.6v.1M282.2 124v-.2M282.2 123.9v.1M282.6 123.9h-.1M287.2 121.4h-228M59.2 140.3h228"/>
</g>
<g fill="none" stroke="#000" stroke-width=".3" stroke-dasharray="1.3 .6" stroke-dashoffset=".4">
<path d="M66.2 45.3h8M74.2 40.4h-8M272.2 45.3h8M280.2 40.4h-8M321.7 41h-4.2M63.7 123.4v.8M64 124.9l.7 .5M64.9 122.4l-.8 .4M65.5 125.4l.7-.4M66.7 124.4v-.8M73.7 123.4v.8M74 124.9l.7 .5"/>
<path d="M74.9 122.4l-.8 .4M75.5 125.4l.7-.4M76.7 124.4v-.8M269.7 123.6v.8M270.1 125l.8 .4M271.6 125.4l.7-.5M272.2 122.8l-.7-.4M272.7 124.2v-.8M279.7 123.6v.8M280.1 125l.8 .4M281.6 125.4l.7-.5M282.2 122.8l-.7-.4"/>
<path d="M282.7 124.2v-.8M317.5 124.6h4.2M321.7 123.2h-4.2"/>
</g>
<path d="M369.8 39.9a3 3 0 0 1 2.7 0M59.2 126.4h20M66.1 124.5a1.05 1.05 0 0 0-.8-1.7 1.05 1.05 0 0 0-1.1 1.4 1.05 1.05 0 0 0 1.7 .4l.2-.1M76.1 124.5a1.05 1.05 0 0 0-.8-1.7 1.05 1.05 0 0 0-1.1 1.4 1.05 1.05 0 0 0 1.7 .4l.2-.1M79.2 121.4h-20M267.2 126.4h20M272.1 123.3a1.05 1.05 0 0 0-1.8 .1 1.05 1.05 0 0 0 .8 1.5 1.05 1.05 0 0 0 1.1-1.4l-.1-.2M282.1 123.3a1.05 1.05 0 0 0-1.8 .1 1.05 1.05 0 0 0 .8 1.5 1.05 1.05 0 0 0 1.1-1.4l-.1-.2M287.2 121.4h-20" fill="none" stroke="#000" stroke-width=".3" stroke-dasharray="1.3 .6" stroke-dashoffset=".2"/>
<g fill="none" stroke="#000" stroke-width=".3" stroke-dasharray="1.3 .6" stroke-dashoffset=".1">
<path d="M64.2 40.4v4.9M66.2 45.3v-4.9M74.2 40.4v4.9M76.2 45.3h3M76.2 45.3v-4.9M79.2 40.4v4.9M79.2 40.4h-3M267.2 45.3v-4.9M267.2 45.3h3M270.2 40.4h-3M270.2 40.4v4.9M272.2 45.3v-4.9"/>
<path d="M280.2 40.4v4.9M282.2 45.3v-4.9M79.2 121.4v5M267.2 126.4v-5"/>
</g>
<g fill="none" stroke="#000" stroke-width=".3" stroke-dasharray="1.3 .6" stroke-dashoffset=".6">
<path d="M64.2 45.3l1.1-.2 .9 .2M64.2 45.3l.9-.2 1.1 .2M66.2 40.4l-.9 .2-1.1-.2M66.2 40.4l-1.1 .2-.9-.2M74.2 45.3l1.1-.2 .9 .2M74.2 45.3l.9-.2 1.1 .2M76.2 40.4l-.9 .2-1.1-.2M76.2 40.4l-1.1 .2-.9-.2M270.2 45.3l1.1-.2 .9 .2M270.2 40.4l.9 .2 1.1-.2M272.2 40.4l-.9 .2-1.1-.2M272.2 45.3l-1.1-.2-.9 .2"/>
<path d="M280.2 45.3l1.1-.2 .9 .2M280.2 40.4l.9 .2 1.1-.2M282.2 40.4l-.9 .2-1.1-.2M282.2 45.3l-1.1-.2-.9 .2M370.2 49.2h2M370.2 40v5.7M372.2 45.7v-5.7M90.4 111.3v9.5M90.9 111.3v9.5M145.4 111.3v9.5M145.9 111.3v9.5M200.4 111.3v9.5"/>
<path d="M200.9 111.3v9.5M255.4 111.3v9.5M255.9 111.3v9.5M90.4 126.8v9.5M90.9 126.8v9.5M145.4 126.8v9.5M145.9 126.8v9.5M200.4 126.8v9.5M200.9 126.8v9.5M255.4 126.8v9.5M255.9 126.8v9.5"/>
</g>
<g fill="none" stroke="#000" stroke-width=".3" stroke-dasharray="1.3 .6" stroke-dashoffset=".5">
<path d="M64.2 39.8v7.8M74.2 39.8v7.8M270.2 39.8v7.8M280.2 39.8v7.8M66.2 45.9v-6M76.2 45.9v-6M272.2 45.9v-6M282.2 45.9v-6M371.2 40.4a2.46 2.46 0 0 1 2.2 3.6 2.46 2.46 0 0 1-4.2 .3 2.46 2.46 0 0 1 1.7-3.9h.3M373.7 42.9a2.46 2.46 0 0 0-3.6-2.2 2.46 2.46 0 0 0-.3 4.2 2.46 2.46 0 0 0 3.9-1.7v-.3M90.4 120.8v6M90.9 120.8v6"/>
<path d="M145.4 120.8v6M145.9 120.8v6M200.4 120.8v6M200.9 120.8v6M255.4 120.8v6M255.9 120.8v6M317.5 123.2a.7 .7 0 0 0-.7 .7 .7 .7 0 0 0 .7 .7M321.7 124.6a.7 .7 0 0 0 .7-.7 .7 .7 0 0 0-.7-.7"/>
</g>
<g fill="none" stroke="#000" stroke-width=".3" stroke-dasharray="1.3 .6" stroke-dashoffset=".8">
<path d="M64.2 46.1v1.5M64.2 47.6v-1.5M66 47.6v-1.5M66.2 47.6v-1.5M66.2 47.6v-1.7M74.2 46.1v1.5M74.2 47.6v-1.5M76 47.6v-1.5M76.2 47.6v-1.5M76.2 47.6v-1.7M270.2 46.1v1.5M270.4 46.1v1.5"/>
<path d="M272.1 46.1v1.5M272.2 47.6v-1.5M272.2 47.6v-1.7M280.2 46.1v1.5M280.4 46.1v1.5M282.1 46.1v1.5M282.2 47.6v-1.5M282.2 47.6v-1.7M369.8 46.1v1.5M370.2 46.1v1.5M370.2 45.9v1.7M371.3 46.1v1.5"/>
<path d="M372.2 47.6v-1.5M372.2 47.6v-1.7"/>
</g>
<path d="M316.8 40.4v.6M317.5 41h-.7M322.4 41h-.7M322.4 41v-.6M370.2 40.6v4.5M372.2 45.1v-4.5M374.2 43.2a3 3 0 0 1-3 2.5 3 3 0 0 1-3-2.5" fill="none" stroke="#000" stroke-width=".3" stroke-dasharray="1.3 .6" stroke-dashoffset=".3"/>
<path d="M76.2 45.3h194M270.2 40.4h-194" fill="none" stroke="#000" stroke-width=".3" stroke-dasharray="1.3 .6" stroke-dashoffset="-.2"/>
<text font-size="5.3" x="302.2" y="250.7">Client</text>
<g font-size="4.7">
<text x="28.7" y="7.6">8</text>
<text x="83.7" y="7.6">7</text>
<text x="133.7" y="7.6">6</text>
<text x="183.7" y="7.6">5</text>
<text x="233.7" y="7.6">4</text>
<text x="283.7" y="7.6">3</text>
<text x="333.7" y="7.6">2</text>
<text x="388.7" y="7.6">1</text>
<text x="4.6" y="26.1">F</text>
<text x="29.9" y="26.2">5</text>
<text x="69" y="27.4">312.5</text>
<text x="114.3" y="27.4">545</text>
<text x="169.3" y="27.6">545</text>
<text x="224.3" y="27.6">545</text>
<text x="265.7" y="27.6">312.5</text>
<text x="314.1" y="28.1">3</text>
<text x="339.1" y="26.2">7X</text>
<text x="349" y="26.1">4</text>
<text x="387.5" y="26.2">2X</text>
<text x="397.5" y="26.1">2</text>
<text x="413.1" y="26.1">F</text>
<text x="342.7" y="46.5" transform="rotate(-90 342.7 46.5)">132</text>
<text x="82.7" y="58.1">587.5</text>
<text x="141.8" y="58.1">545</text>
<text x="196.8" y="58.1">545</text>
<text x="252" y="58.1">587.5</text>
<text x="364.1" y="59.2">340.69</text>
<text x="168" y="64.8">2280</text>
<text x="4.5" y="75.3">E</text>
<text x="171.3" y="76.8">2945</text>
<text x="413" y="75.3">E</text>
<text x="361.9" y="82.2">200</text>
<text x="40.3" y="95.8">300</text>
<text x="168" y="95.8">2280</text>
<text x="301.6" y="95.8">365</text>
<text x="82.7" y="102.5">587.5</text>
<text x="141.8" y="102.5">545</text>
<text x="196.8" y="102.5">545</text>
<text x="252" y="102.5">587.5</text>
<text x="4" y="125.3">D</text>
<text x="359.9" y="121.7">100</text>
<text x="412.5" y="125.3">D</text>
<text x="18.2" y="131" transform="rotate(-90 18.2 131)">340.69</text>
<text x="299" y="144">3</text>
<text x="31.2" y="154.8">5</text>
<text x="64.5" y="154.8">2</text>
<text x="97.8" y="155.7">4</text>
<text x="3.9" y="175.3">C</text>
<text x="249.4" y="176.4">3</text>
<text x="412.4" y="175.3">C</text>
<text x="44.1" y="204.6">7</text>
<text x="51.2" y="204.7">4X</text>
<text x="290.7" y="207.4">7</text>
<text x="299.6" y="207.4">spring Washer M20</text>
<text x="401.4" y="207.4">4</text>
<text x="44.1" y="214.2">9</text>
<text x="51.2" y="214.4">4X</text>
<text x="290.7" y="214.3">8</text>
<text x="299.6" y="214.3">Washer M20</text>
<text x="401.4" y="214.3">8</text>
<text x="199.7" y="217.3">2</text>
<text x="4.4" y="225.3">B</text>
<text x="44.1" y="223.7">8</text>
<text x="51.2" y="223.9">8X</text>
<text x="412.9" y="225.3">B</text>
<text x="44.1" y="233.2">6</text>
<text x="51.2" y="233.4">4X</text>
<text x="171.9" y="229.7">4</text>
<text x="19.5" y="258.5">5</text>
<text x="4" y="274.6">A</text>
<text x="412.5" y="274.6">A</text>
<text x="263.3" y="280.5">95.48</text>
<text x="278.8" y="280.5">Kg</text>
<text x="352.1" y="276.4">N-Assem blade-t1</text>
<text x="28.7" y="293.1">8</text>
<text x="83.7" y="293.1">7</text>
<text x="133.7" y="293.1">6</text>
<text x="183.7" y="293.1">5</text>
<text x="233.7" y="293.1">4</text>
<text x="283.7" y="293.1">3</text>
<text x="333.7" y="293.1">2</text>
<text x="388.7" y="293.1">1</text>
</g>
<text font-size="4.5" x="358.6" y="262.6">Centigrade Ind. Inc.</text>
<g font-size="4.2">
<text x="287.6" y="159.5">ITEM</text>
<text x="309.1" y="161.5">PART NUMBER</text>
<text x="358.1" y="161.5">DESCRIPTION</text>
<text x="398.1" y="161.5">QTY.</text>
<text x="288" y="163.6">NO.</text>
<text x="290.8" y="169.3">1</text>
<text x="299.6" y="169.3">Blade pipe-t1</text>
<text x="358.2" y="169.3">Pipe 2&quot; x2280</text>
<text x="401.5" y="169.3">1</text>
<text x="290.8" y="175.6">2</text>
<text x="299.6" y="175.6">Blade plate-t1</text>
<text x="365.6" y="175.6">Plate</text>
<text x="401.5" y="175.6">2</text>
<text x="290.8" y="182.5">3</text>
<text x="299.6" y="182.5">Blade shaft-t1</text>
<text x="401.6" y="182.5">1</text>
<text x="290.9" y="189">4</text>
<text x="299.6" y="189">Blade stiffener-t1</text>
<text x="401.6" y="189">7</text>
<text x="290.9" y="195.4">5</text>
<text x="299.6" y="195.4">Blade shaft-2-t1</text>
<text x="401.6" y="195.4">1</text>
<text x="290.9" y="201.6">6</text>
<text x="299.6" y="201.6">bolt M20x100</text>
<text x="401.6" y="201.6">4</text>
<text x="290.8" y="220.2">9</text>
<text x="299.6" y="220.2">Nut m20</text>
<text x="401.6" y="220.2">4</text>
<text x="368.3" y="234.1">Rev.</text>
<text x="299.7" y="240.9">Title</text>
<text x="366.8" y="241.6">Qantity :</text>
<text x="298.6" y="262.6">Esfahan Steel company</text>
<text x="223.9" y="274.2">Material</text>
<text x="260.6" y="274.2">Weight</text>
<text x="298.9" y="274.2">Original DWG No.</text>
<text x="299.5" y="282.8">Scale</text>
<text x="357" y="283.6">Sheet 1 of 2</text>
</g>
<g font-size="3.5">
<text x="349.6" y="133">DETAIL J</text>
<text x="225" y="225.7">Note:</text>
<text x="263.6" y="232.6">DEBURR AND</text>
<text x="263.6" y="236.1">BREAK SHARP</text>
<text x="263.6" y="239.7">EDGES</text>
<text x="299.4" y="234.1">Damper size</text>
<text x="389.6" y="234.7">00</text>
<text x="326.1" y="241.6">Assem blade-t1</text>
<text x="389.2" y="241.6">2</text>
<text x="243.6" y="248.1">Name</text>
<text x="263.2" y="248.5">Signature</text>
<text x="286" y="248.5">Date</text>
<text x="222.9" y="254">Drawn</text>
<text x="240.3" y="253.6">A.Dehghani</text>
<text x="240.4" y="257.9">A.Jokar</text>
<text x="223" y="258.1">Checked</text>
<text x="223.2" y="262.1">Approved</text>
<text x="240.4" y="262.4">A.Jokar</text>
<text x="223.6" y="267.4">Q.C</text>
<text x="240.1" y="267.1">H.Mohajeri</text>
<text x="223.1" y="280.2">Material &lt;not specified&gt;</text>
<text x="319.8" y="284.6">1:10</text>
</g>
<text font-size="3.2" x="327.2" y="234.1">2300x1000</text>
<g font-size="2.8">
<text x="364.3" y="133">SCALE (1 : 5)</text>
<text x="223.4" y="231">UNLESS OTHERWISE</text>
<text x="223.4" y="233.8">SPECIFIED:</text>
<text x="223.4" y="236.7">DIMENSIONS ARE IN</text>
<text x="223.4" y="239.5">MILLIMETERS</text>
<text x="283.5" y="253.2">4/18/2023</text>
<text x="283.5" y="258.1">4/18/2023</text>
<text x="283.5" y="262.7">4/18/2023</text>
<text x="283.5" y="266.6">4/18/2023</text>
</g>
</svg>
